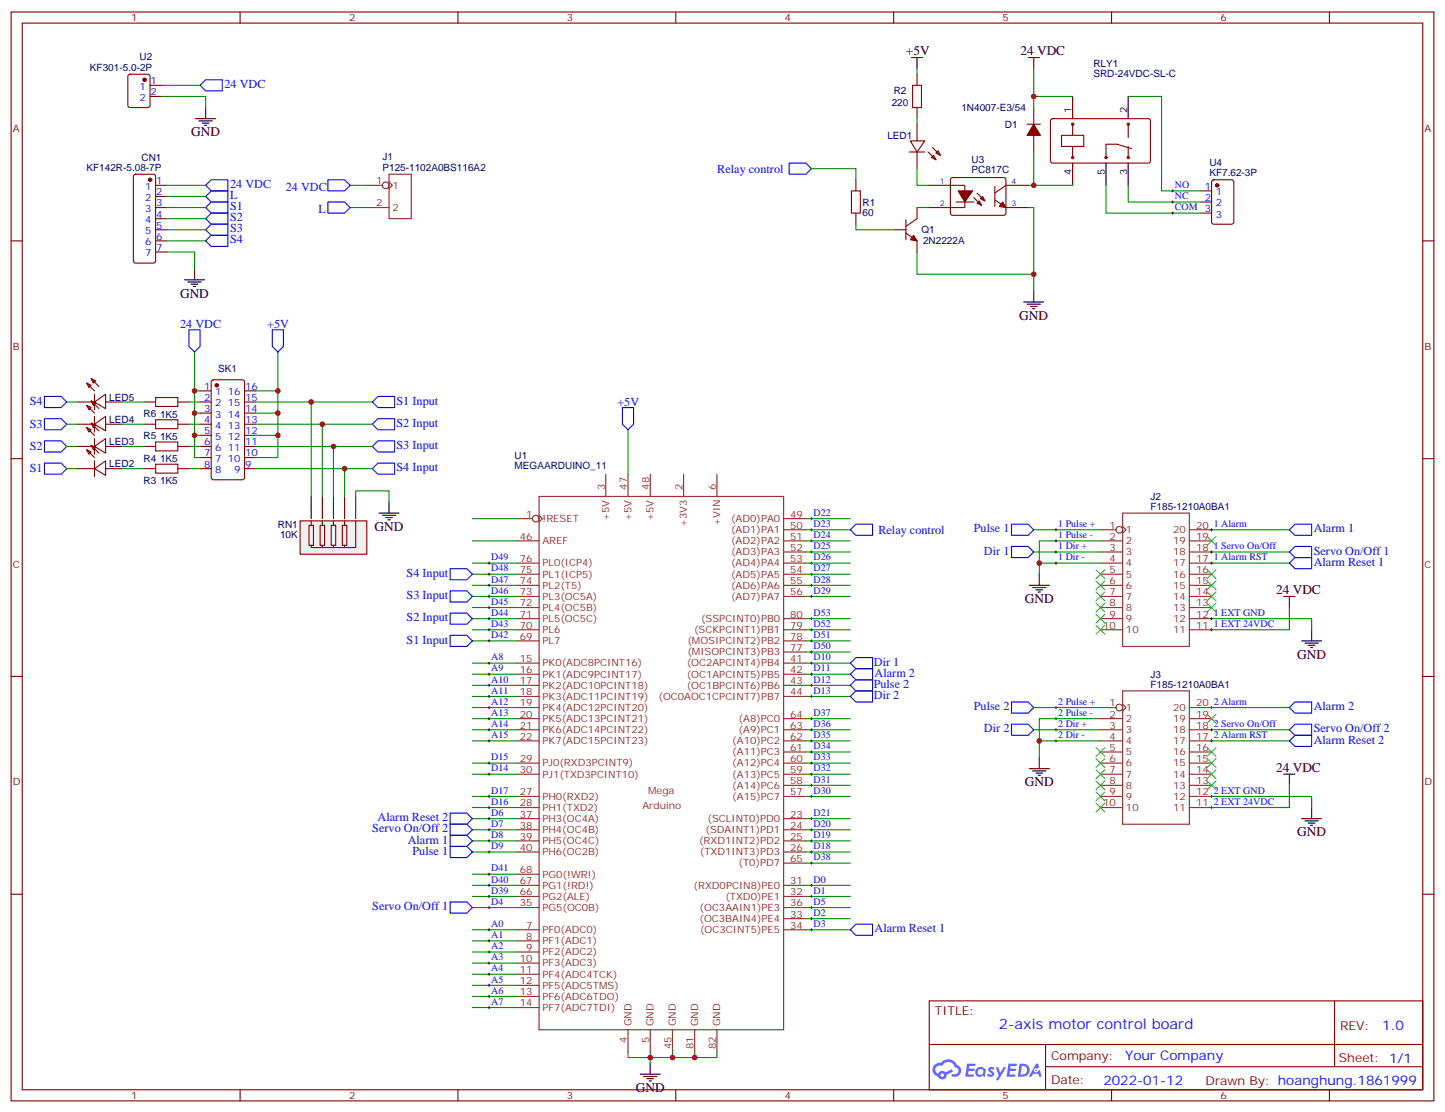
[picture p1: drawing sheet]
<svg xmlns="http://www.w3.org/2000/svg" width="459mm" height="353mm" viewBox="0 0 459 353" stroke-linecap="round" stroke-linejoin="round" font-family="sans-serif">
<g fill="none" stroke="#870000" stroke-width=".35">
<path d="M3.5 3.8h451.6v345.7h-451.6zM7.1 7.3h444.5v338.7h-444.5zM76.2 3.8v3.5M145.3 3.8v3.5M214.5 3.8v3.5M283.6 3.8v3.5M352.8 3.8v3.5M421.9 3.8v3.5M3.5 76.5h3.6M451.6 76.5h3.5M3.5 145.6h3.6M451.6 145.6h3.5"/>
<path d="M3.5 214.8h3.6M451.6 214.8h3.5M3.5 283.9h3.6M451.6 283.9h3.5M294.9 317.8h156.7v28.2h-156.7zM423.5 317.8l.1 20.9M295 331.6h156.4M331.8 338.7h119.6M331.8 331.6v14.1M76.2 346v3.5M145.3 346v3.5M214.5 346v3.5"/>
<path d="M283.6 346v3.5M352.8 346v3.5M421.9 346v3.5"/>
</g>
<g fill="#5487ff">
<path d="M313.9 339a1.22 1.22 0 0 1 1.7 .2l-.4 .6a.47 .47 0 0 0-.3-.4 .47 .47 0 0 0-.5 .2l.2 .2a1.14 1.14 0 0 1 .7 1.8 1.14 1.14 0 0 1-1.9 0l-.2-.2 .5-.6 .7 .4a.29 .29 0 0 0 .4-.2 .29 .29 0 0 0-.3-.3 1.04 1.04 0 0 1-.6-1.7z"/>
<path d="M306.9 337.7h2.4l.3 .2-.1 .5h-1.9l-.1 .9h1.5l.4 .4-.4 .3h-1.6l-.2 1.1 1.8 .1 .1 .3-.1 .3-2.7 .1z"/>
<path d="M320.1 337.7l2.6 .2-.1 .5h-1.8l-.1 .9h1.5l.3 .4-.4 .3h-1.5l-.2 1.1 1.7 .1 .2 .3-.2 .3-2.6 .1z"/>
<path d="M328.8 337.7h.7l.3 1.3-.6 .3a.69 .69 0 0 0-1 .3 .69 .69 0 0 0 .5 .9 .69 .69 0 0 0 .8-.6l.5-.2 .6 2.2h-.8l-.2-.9h-1.7l-.5 .9h-.9z"/>
<path d="M316 338.8h.8l.6 1.8 1.1-1.8h.9l-2.5 4.2h-.9l.9-1.6z"/>
<path d="M323.6 337.7l-.6 4.2h1.4a2.11 2.11 0 0 0 2.4-2.2 2.11 2.11 0 0 0-2.5-2zM324.3 338.4a1.43 1.43 0 0 1 1.7 1.7 1.43 1.43 0 0 1-2.1 1z"/>
<path d="M309.9 339.3a1.54 1.54 0 0 0-.1 2.2 1.54 1.54 0 0 0 2.2 .1l.6 .3 .3-2.3-.6-.3a1.49 1.49 0 0 0-2.4 0zM310.2 340.3a.94 .94 0 0 1 1.8 0 .94 .94 0 0 1-1.8 0z"/>
<path d="M296.6 338.1a2.18 2.18 0 0 0 1.1 3.7 1.44 1.44 0 0 0 1.6 .9 1.44 1.44 0 0 0 1.2-1.5l2-1-.4-.7-2 1a1.47 1.47 0 0 0-2.4 .4 1.39 1.39 0 0 1-.7-1.9 1.39 1.39 0 0 1 2-.5 2.12 2.12 0 0 1 2.2-1.3 2.12 2.12 0 0 1 1.9 1.7 1.14 1.14 0 0 1 1.1 1.4 1.14 1.14 0 0 1-1.7 .7 .43 .43 0 0 0-.5 .4 .43 .43 0 0 0 .4 .5 1.98 1.98 0 0 0 2.5-1.3 1.98 1.98 0 0 0-1.2-2.5 3.1 3.1 0 0 0-5.3-.7l-.8 .1zM298.5 341.4a.55 .55 0 0 1 1.1 0 .55 .55 0 0 1-1.1 0z"/>
<circle cx="328.8" cy="339.8" r=".26"/>
</g>
<g fill="none" stroke="#870000" stroke-width=".35">
<path d="M40.8 23.8l.5-.2h5.6l.7 .4v9.4l-.4 .7h-5.9l-.7-.4v-9.4zM47.6 27.1h3.6M47.6 30.6h3.6M333.6 37.9l.5-.2h30.6l.4 .7v13l-.7 .4-30.6-.1-.4-.6v-12.7zM340.4 39.4v3.6M358.1 39.4v4.3M42.6 55.5l.4-.2h5.7l.6 .4 .1 27.1-.2 .5-.5 .2h-5.7l-.5-.2-.2-.5v-26.8zM49.4 58.8h3.5M336.9 43h7.1v3.5h-7.1zM340.4 46.5v3.5M358.1 46.5v3.5M359.1 47.2l-4.6-1.4h-3.5v4.2"/>
<path d="M384.8 57.3l.4-.2h5.7l.6 .4 .1 13-.5 .6-5.9 .1-.6-.5-.1-12.9zM49.4 62.4h3.5M49.4 65.9h3.5M49.4 69.4h3.5M49.4 73h3.5M49.4 76.5h3.5M381 60.6h3.5M381 64.1h3.5M381 67.7h3.5M49.4 80h3.5M63.5 124.1h3.5M63.5 127.6h3.5"/>
<path d="M63.5 131.2h3.5M63.5 134.7h3.5M63.5 138.2h3.5M67.3 120.8l.4-.2h9.2l.7 .4v30.6l-.5 .7h-9.4l-.6-.4-.1-30.6zM77.6 124.1h3.5M77.6 127.6h3.5M77.6 131.2h3.5M77.6 134.7h3.5M77.6 138.2h3.5M63.5 141.7h3.5M63.5 145.3h3.5M63.5 148.8h3.5"/>
<path d="M77.6 141.7h3.5M77.6 145.3h3.5M77.6 148.8h3.5"/>
<circle cx="340.4" cy="39.4" r=".35"/>
<circle cx="358.1" cy="39.4" r=".35"/>
<circle cx="340.4" cy="50" r=".35"/>
<circle cx="351" cy="50" r=".35"/>
<circle cx="358.1" cy="50" r=".35"/>
</g>
<g fill="#870000" stroke="#870000" stroke-width=".35">
<circle cx="45.9" cy="25.3" r=".53"/>
<circle cx="47.6" cy="57.1" r=".53"/>
<circle cx="68.8" cy="122.3" r=".53"/>
<circle cx="386.3" cy="58.8" r=".53"/>
</g>
<g fill="none" stroke="#000" stroke-width=".35">
<path d="M289.3 18.3h3.5M291 18.3v3.5M326.3 18.3h3.5M328.1 18.3v3.5M340.4 30.6v7.1M358.1 30.6v7.1M340.4 51.8v7M351 51.8v7M358.1 51.8v7M324.9 95.9h6.4M326 96.6h4.2M327 97.3h2.1"/>
<path d="M327.7 98h.7M328.1 92.4v3.5"/>
</g>
<g fill="none" stroke="#008700" stroke-width=".35">
<path d="M51.2 27.1h12.3M328.1 21.8v8.8h12.3M358.1 30.6h10.6v30h12.3M52.9 58.8h12.4M111.1 58.8h5.3M351 58.8v8.9h30M358.1 58.8v5.3h22.9M52.9 62.4h12.4M52.9 65.9h12.4M52.9 69.4h12.4M52.9 73h12.4M52.9 76.5h12.4"/>
<path d="M111.1 65.9h5.3M88.2 111.8v33.5h-7.1"/>
</g>
<path d="M63.5 27.1l1.8-1.8h5.3v3.6h-5.3zM67 57.1h5.3v3.5h-5.3l-1.7-1.8zM104.1 57.1h5.3l1.7 1.7-1.7 1.8h-5.3zM65.3 62.4l1.7-1.8h5.3v3.5h-5.3zM65.3 65.9l1.7-1.8h5.3v3.6h-5.3zM65.3 69.4l1.7-1.7h5.3v3.5h-5.3zM65.3 73l1.7-1.8h5.3v3.5h-5.3zM67 74.7h5.3v3.5h-5.3l-1.7-1.7zM104.1 64.1h5.3l1.7 1.8-1.7 1.8h-5.3zM86.4 104.7h3.6v5.3l-1.8 1.8-1.8-1.8z" fill="none" stroke="#00f" stroke-width=".35"/>
<g fill="none" stroke="#8c2424" stroke-width=".35">
<path d="M116.4 58.8h5M123.5 57.8l1 1-1 1.1M123.5 55.3h7v14.1h-7zM116.4 65.9h7.1"/>
<circle cx="122.4" cy="58.8" r="1.06"/>
</g>
<path d="M371.8 60.6h.7M371.8 64.1h.7M371.8 67.7h.7M372.2 60.3v.7M372.2 63.8v.7M372.2 67.3v.7" fill="none" stroke="#000" stroke-width=".32"/>
<path d="M95.2 165.4h21.2v10.6h-21.2z" fill="#f0f0f0" stroke="#870000" stroke-width=".35"/>
<g fill="none" stroke="#000" stroke-width=".35">
<path d="M62.1 37.7h6.3M63.1 38.4h4.3M64.2 39.1h2.1M64.9 39.8h.7M65.3 34.1v3.6M58.6 88.8h6.3M59.6 89.5h4.3M60.7 90.2h2.1M61.4 90.9h.7M61.7 85.3v3.5M98.8 157.6v7.1M102.3 157.6v7.1"/>
<path d="M105.8 157.6v7.1M109.4 157.6v7.1M112.9 157.6v7.1M123.5 159.4v3.5M120.3 162.9h6.3M121.4 163.6h4.2M122.4 164.3h2.1M123.1 165h.7M326.7 185.8h6.3M327.7 186.5h4.3M328.8 187.3h2.1M329.5 188h.7"/>
<path d="M329.8 182.3v3.5M407.5 189.4h3.5M409.2 189.4v3.5M416.3 200v3.5M413.1 203.5h6.4M414.2 204.2h4.2M415.2 204.9h2.1M415.9 205.6h.7M326.7 244.1h6.3M327.7 244.8h4.3M328.8 245.5h2.1M329.5 246.2h.7"/>
<path d="M329.8 240.5v3.6M407.5 245.8h3.5M409.2 245.8v3.5M413.1 259.9h6.4M416.3 256.4v3.5M414.2 260.6h4.2M415.2 261.3h2.1M415.9 262h.7M206.4 337.5v3.6M203.2 341.1h6.3M204.3 341.8h4.2M205.3 342.5h2.1"/>
<path d="M206 343.2h.7"/>
</g>
<g fill="none" stroke="#870000" stroke-width=".35">
<path d="M291 23.6v3.5M291 34.1v3.6M291 39.4v5.3M326 39.4h4.2M328.1 34.1v5.3M271.6 57.1v3.5M288.6 48.3h4.9M288.9 44.7h4.6l-2.5 3.6zM291 48.3v5.3M294.6 58.8h11.6v7.1h-11.6M294.6 48.3l2.4 2.4M295.6 50l.7-.7 .7 1.4z"/>
<path d="M296 46.8l2.4 2.5M297 48.6l.7-.7 .7 1.4zM301.9 56.6l.4-.2h16.5l.5 .7-.1 10.8-.6 .5-16.5-.1-.5-.6v-10.6zM315.7 59.2v6.3M326.3 58.8h-7l-3.6 2.5M328.1 43v5.3M271.6 67.7v3.5M284 73h3.5M287.5 74l3.5 2.5v3.5M287.5 69.8v6.3M291 65.9v3.5l-3.5 2.5M303.4 64.1h5.6"/>
<path d="M309 62.7l2.5 2.5M310.1 61.3l2.5 2.5M315.7 63.4l3.6 2.5h7M24.7 134.7h5.3M24.7 127.6h5.3M27.5 135.7l1.4 .8-.7 .7zM27.5 128.7l1.4 .7-.7 .7zM27.5 121.6l1.4 .7-.7 .7zM27.5 135.7l2.5 2.5M27.5 128.7l2.5 2.5M27.5 121.6l2.5 2.5M28.9 134.3l1.4 .7-.7 .7z"/>
<path d="M28.9 127.3l1.4 .7-.7 .7zM28.9 120.2l1.4 .7-.7 .7zM28.9 134.3l2.5 2.5M28.9 127.3l2.5 2.5M28.9 120.2l2.5 2.5M30 134.7l3.5-2.5v4.6zM30 127.6l3.5-2.4v4.6zM30 125.2v4.9M30 132.2v5M30 139.3v4.9M33.5 134.7h5.3M33.5 127.6h5.3"/>
<path d="M45.9 134.7h3.5M45.9 127.6h3.5M56.4 134.7h3.6M56.4 127.6h3.6M24.7 148.8h5.3M24.7 141.7h5.3M27.5 142.8l1.4 .7-.7 .7zM27.5 142.8l2.5 2.5M28.9 141.4l1.4 .7-.7 .7zM28.9 141.4l2.5 2.5M30 148.8l3.5-2.5v4.6zM30 141.7l3.5-2.4v4.6z"/>
<path d="M30 146.3v5M33.5 148.8h5.3M33.5 141.7h5.3M45.9 148.8h3.5M45.9 141.7h3.5M56.4 148.8h3.6M56.4 141.7h3.6M98.1 166.8h1.4v6.3h-1.4zM98.8 165.4v1.4M101.6 166.8h1.4v6.3h-1.4zM102.3 165.4v1.4M102.3 173.1v.7"/>
<path d="M105.1 166.8h1.4v6.3h-1.4zM105.8 165.4v1.4M105.8 173.1v.7M108.7 166.8h1.4v6.3h-1.4zM109.4 165.4v1.4M109.4 173.1v.7M112.9 165.4v8.4h-14.1v-.7"/>
</g>
<g fill="none" stroke="#00f" stroke-width=".35">
<path d="M250.5 51.8h5.3l1.7 1.8-1.7 1.7h-5.3zM60 104.7h3.5v5.3l-1.8 1.8-1.7-1.8zM14.1 140h5.3l1.8 1.7-1.8 1.8h-5.3zM14.1 132.9h5.3l1.8 1.8-1.8 1.8h-5.3zM14.1 125.9h5.3l1.8 1.7-1.8 1.8h-5.3zM118.2 127.6l1.7-1.7h5.3v3.5h-5.3zM119.9 132.9h5.3v3.6h-5.3l-1.7-1.8zM197.6 129.4h3.5v5.3l-1.8 1.8-1.7-1.8zM14.1 147h5.3l1.8 1.8-1.8 1.8h-5.3zM118.2 141.7l1.7-1.7h5.3v3.5h-5.3zM118.2 148.8l1.7-1.8h5.3v3.6h-5.3zM271.6 166.4h5.3v3.6h-5.3l-1.7-1.8z"/>
<path d="M321 166.4h5.3l1.8 1.8-1.8 1.8h-5.3zM321 173.5h5.3l1.8 1.8-1.8 1.7h-5.3zM409.2 168.2l1.8-1.8h5.3v3.6h-5.3zM409.2 175.3l1.8-1.8h5.3v3.5h-5.3zM409.2 178.8l1.8-1.8h5.3v3.6h-5.3zM142.9 194.7h5.3l1.7 1.7-1.7 1.8h-5.3zM142.9 187.6h5.3l1.7 1.8-1.7 1.7h-5.3zM142.9 180.6h5.3l1.7 1.7-1.7 1.8h-5.3zM142.9 201.7h5.3l1.7 1.8-1.7 1.7h-5.3zM269.9 214.1l1.7-1.8h5.3v3.5h-5.3zM271.6 219.4h5.3v3.5h-5.3l-1.7-1.8zM271.6 215.8h5.3v3.6h-5.3l-1.7-1.8z"/>
<path d="M271.6 208.8h5.3v3.5h-5.3l-1.7-1.8zM321 222.9h5.3l1.8 1.7-1.8 1.8h-5.3zM321 229.9h5.3l1.8 1.8-1.8 1.8h-5.3zM409.2 224.6l1.8-1.7h5.3v3.5h-5.3zM409.2 235.2l1.8-1.7h5.3v3.5h-5.3zM409.2 231.7l1.8-1.8h5.3v3.6h-5.3zM142.9 258.2h5.3l1.7 1.7-1.7 1.8h-5.3zM142.9 268.7h5.3l1.7 1.8-1.7 1.8h-5.3zM142.9 265.2h5.3l1.7 1.8-1.7 1.7h-5.3zM142.9 261.7h5.3l1.7 1.8-1.7 1.7h-5.3zM142.9 286.4h5.3l1.7 1.7-1.7 1.8h-5.3zM271.6 293.4h5.3v3.6h-5.3l-1.7-1.8z"/>
</g>
<g fill="none" stroke="#008700" stroke-width=".35">
<path d="M51.2 30.6h14.1v3.5M291 21.8v1.8M291 37.7v1.7M328.1 30.6v3.5M257.5 53.6h14.1v3.5M291 53.6v5.2h3.6M328.1 48.3v10.5h-1.8M328.1 58.8h12.3M271.6 71.2v1.8h12.4M291 65.9h3.6M326.3 65.9h1.8v26.5M52.9 80h8.8v5.3"/>
<path d="M291 80v7.1h37.1M61.7 111.8v33.5h1.8M21.2 134.7h3.5M21.2 127.6h3.5M38.8 134.7h7.1M38.8 127.6h7.1M60 134.7h3.5M60 127.6h3.5M61.7 138.2h1.8M61.7 131.2h1.8M61.7 124.1h1.8M81.1 134.7h37.1"/>
<path d="M81.1 127.6h37.1M81.1 138.2h7.1M81.1 131.2h7.1M81.1 124.1h7.1M98.8 127.6v30M102.3 134.7v22.9M199.3 136.5v14.1M21.2 148.8h3.5M21.2 141.7h3.5M38.8 148.8h7.1M38.8 141.7h7.1M60 148.8h3.5"/>
<path d="M60 141.7h3.5M81.1 148.8h37.1M81.1 141.7h37.1M105.8 141.7v15.9M109.4 148.8v8.8M112.9 157.6v-1.7h10.6v3.5M149.9 178.8h14.1M149.9 164.7h14.1M149.9 171.7h14.1M255.8 168.2h14.1M255.8 175.3h14.1M255.8 178.8h14.1"/>
<path d="M255.8 164.7h14.1M255.8 171.7h14.1M328.1 168.2h21.1M328.1 175.3h21.1M329.8 178.8h19.4M349.2 171.7h-19.4v10.6M384.5 168.2h24.7M384.5 175.3h24.7M384.5 178.8h24.7M149.9 182.3h14.1M149.9 185.8h14.1M149.9 189.4h14.1"/>
<path d="M149.9 196.4h14.1M149.9 200h14.1M149.9 192.9h14.1M255.8 182.3h14.1M255.8 185.8h14.1M255.8 189.4h14.1M255.8 196.4h14.1M255.8 200h14.1M384.5 196.4h31.8v3.6M409.2 192.9v7.1h-24.7M149.9 203.5h14.1M149.9 210.5h14.1"/>
<path d="M149.9 214.1h14.1M149.9 217.6h14.1M255.8 203.5h14.1M255.8 207h14.1M255.8 210.5h14.1M255.8 214.1h14.1M255.8 217.6h14.1M149.9 231.7h14.1M149.9 224.6h14.1M149.9 221.1h14.1M149.9 228.2h14.1M149.9 235.2h14.1"/>
<path d="M255.8 231.7h14.1M255.8 221.1h14.1M255.8 228.2h14.1M255.8 235.2h14.1M255.8 238.8h14.1M328.1 231.7h21.1M328.1 224.6h21.1M329.8 235.2h19.4M349.2 228.2h-19.4v12.3M384.5 235.2h24.7M384.5 231.7h24.7M384.5 224.6h24.7"/>
<path d="M149.9 259.9h14.1M149.9 242.3h14.1M149.9 245.8h14.1M149.9 252.9h14.1M149.9 256.4h14.1M255.8 259.9h14.1M255.8 242.3h14.1M255.8 245.8h14.1M255.8 249.3h14.1M255.8 252.9h14.1M384.5 252.9h31.8v3.5M409.2 249.3v7.1h-24.7"/>
<path d="M149.9 263.5h14.1M149.9 267h14.1M149.9 270.5h14.1M149.9 277.6h14.1M255.8 263.5h14.1M255.8 267h14.1M255.8 270.5h14.1M255.8 274h14.1M149.9 281.1h14.1M149.9 284.6h14.1M149.9 288.1h14.1M149.9 295.2h14.1"/>
<path d="M149.9 298.7h14.1M255.8 281.1h14.1M255.8 284.6h14.1M255.8 288.1h14.1M255.8 291.7h14.1M255.8 295.2h14.1M149.9 309.3h14.1M149.9 305.8h14.1M149.9 302.3h14.1M149.9 319.9h14.1M149.9 316.4h14.1M149.9 312.8h14.1"/>
<path d="M199.3 334v1.8h28.2v-1.8M206.4 334v3.5M213.4 334v1.8M220.5 334v1.8"/>
</g>
<path d="M289.6 27.1h2.9v7h-2.9zM270.2 60.6h2.8v7.1h-2.8zM49.4 133.3h7v2.8h-7zM49.4 126.2h7v2.8h-7zM49.4 147.4h7v2.8h-7zM49.4 140.3h7v2.9h-7z" fill="none" stroke="#a10000" stroke-width=".35"/>
<g fill="none" stroke="#8c2424" stroke-width=".35">
<path d="M171.1 157.6h77.6v169.4h-77.6zM192.3 150.6v7M199.3 150.6v7M206.4 150.6v7M217 150.6v7M227.5 150.6v7M164 178.8h7.1M164 171.7h7.1M164 164.7h5M171.1 163.6l1.1 1.1-1.1 1M248.7 178.8h7.1M248.7 175.3h7.1"/>
<path d="M248.7 171.7h7.1M248.7 168.2h7.1M248.7 164.7h7.1M349.2 178.8h7.1M349.2 175.3h7.1M349.2 171.7h7.1M349.2 168.2h5M356.3 167.1l1.1 1.1-1.1 1.1M356.3 162.9h21.2v42.3h-21.2zM377.5 178.8h7M377.5 175.3h7M377.5 171.7h7"/>
<path d="M377.5 168.2h7M164 189.4h7.1M164 185.8h7.1M164 182.3h7.1M164 200h7.1M164 196.4h7.1M164 192.9h7.1M248.7 189.4h7.1M248.7 185.8h7.1M248.7 182.3h7.1M248.7 200h7.1M248.7 196.4h7.1"/>
<path d="M349.2 189.4h7.1M349.2 185.8h7.1M349.2 182.3h7.1M349.2 200h7.1M349.2 196.4h7.1M349.2 192.9h7.1M377.5 189.4h7M377.5 185.8h7M377.5 182.3h7M377.5 200h7M377.5 196.4h7M377.5 192.9h7"/>
<path d="M164 210.5h7.1M164 214.1h7.1M164 217.6h7.1M164 203.5h7.1M248.7 207h7.1M248.7 210.5h7.1M248.7 214.1h7.1M248.7 217.6h7.1M248.7 203.5h7.1M356.3 219.4h21.2v42.3h-21.2zM164 221.1h7.1M164 224.6h7.1"/>
<path d="M164 228.2h7.1M164 231.7h7.1M164 235.2h7.1M248.7 221.1h7.1M248.7 228.2h7.1M248.7 231.7h7.1M248.7 235.2h7.1M248.7 238.8h7.1M349.2 224.6h5M349.2 228.2h7.1M349.2 231.7h7.1M349.2 235.2h7.1"/>
<path d="M349.2 238.8h7.1M356.3 223.6l1.1 1-1.1 1.1M377.5 224.6h7M377.5 228.2h7M377.5 231.7h7M377.5 235.2h7M377.5 238.8h7M164 252.9h7.1M164 256.4h7.1M164 242.3h7.1M164 245.8h7.1M164 259.9h7.1"/>
<path d="M248.7 252.9h7.1M248.7 242.3h7.1M248.7 245.8h7.1M248.7 249.3h7.1M248.7 259.9h7.1M349.2 252.9h7.1M349.2 256.4h7.1M349.2 242.3h7.1M349.2 245.8h7.1M349.2 249.3h7.1M377.5 252.9h7M377.5 256.4h7"/>
<path d="M377.5 242.3h7M377.5 245.8h7M377.5 249.3h7M164 263.5h7.1M164 267h7.1M164 270.5h7.1M164 277.6h7.1M248.7 263.5h7.1M248.7 267h7.1M248.7 270.5h7.1M248.7 274h7.1M164 295.2h7.1"/>
<path d="M164 298.7h7.1M164 281.1h7.1M164 284.6h7.1M164 288.1h7.1M248.7 295.2h7.1M248.7 281.1h7.1M248.7 284.6h7.1M248.7 288.1h7.1M248.7 291.7h7.1M164 309.3h7.1M164 305.8h7.1M164 302.3h7.1"/>
<path d="M164 312.8h7.1M164 316.4h7.1M164 319.9h7.1M199.3 327v7M206.4 327v7M213.4 327v7M220.5 327v7M227.5 327v7"/>
<circle cx="170" cy="164.7" r="1.06"/>
<circle cx="355.2" cy="168.2" r="1.06"/>
<circle cx="355.2" cy="224.6" r="1.06"/>
</g>
<g fill="none" stroke="#000" stroke-width=".32">
<path d="M154.9 178.8h.7M155.2 178.4v.7M257.2 168.2h.7M257.2 171.7h.7M257.2 175.3h.7M257.2 178.8h.7M257.2 164.7h.7M257.5 164.3v.7M257.5 167.9v.7M257.5 171.4v.7M257.5 174.9v.7M257.5 178.4v.7"/>
<path d="M334.8 168.2h.7M334.8 171.7h.7M334.8 175.3h.7M334.8 178.8h.7M335.1 167.9v.7M335.1 171.4v.7M335.1 174.9v.7M335.1 178.4v.7M384.2 168.2h.7M384.2 175.3h.7M384.2 178.8h.7M384.5 167.9v.7"/>
<path d="M384.5 174.9v.7M384.5 178.4v.7M154.9 196.4h.7M154.9 200h.7M154.9 182.3h.7M154.9 189.4h.7M154.9 185.8h.7M154.9 192.9h.7M155.2 182v.7M155.2 185.5v.7M155.2 189v.7M155.2 192.5v.8"/>
<path d="M155.2 196.1v.7M155.2 199.6v.7M257.2 196.4h.7M257.2 200h.7M257.2 182.3h.7M257.2 189.4h.7M257.2 185.8h.7M257.5 182v.7M257.5 185.5v.7M257.5 189v.7M257.5 196.1v.7M257.5 199.6v.7"/>
<path d="M384.2 196.4h.7M384.2 200h.7M384.5 196.1v.7M384.5 199.6v.7M154.9 203.5h.7M154.9 210.5h.7M154.9 214.1h.7M154.9 217.6h.7M155.2 203.1v.7M155.2 210.2v.7M155.2 213.7v.7M155.2 217.2v.7"/>
<path d="M257.2 203.5h.7M257.2 207h.7M257.2 210.5h.7M257.2 214.1h.7M257.2 217.6h.7M257.5 203.1v.7M257.5 206.7v.7M257.5 210.2v.7M257.5 213.7v.7M257.5 217.2v.7M154.9 235.2h.7M154.9 231.7h.7"/>
<path d="M154.9 224.6h.7M154.9 228.2h.7M154.9 221.1h.7M155.2 220.8v.7M155.2 224.3v.7M155.2 227.8v.7M155.2 231.4v.7M155.2 234.9v.7M257.2 235.2h.7M257.2 231.7h.7M257.2 228.2h.7M257.2 238.8h.7"/>
<path d="M257.2 221.1h.7M257.5 220.8v.7M257.5 227.8v.7M257.5 231.4v.7M257.5 234.9v.7M257.5 238.4v.7M334.8 235.2h.7M334.8 231.7h.7M334.8 224.6h.7M334.8 228.2h.7M335.1 224.3v.7M335.1 227.8v.7"/>
<path d="M335.1 231.4v.7M335.1 234.9v.7M384.2 235.2h.7M384.2 231.7h.7M384.2 224.6h.7M384.5 224.3v.7M384.5 231.4v.7M384.5 234.9v.7M154.9 256.4h.7M154.9 252.9h.7M154.9 259.9h.7M154.9 245.8h.7"/>
<path d="M154.9 242.3h.7M155.2 241.9v.7M155.2 245.5v.7M155.2 252.5v.7M155.2 256v.8M155.2 259.6v.7M257.2 252.9h.7M257.2 259.9h.7M257.2 249.3h.7M257.2 245.8h.7M257.2 242.3h.7M257.5 241.9v.7"/>
<path d="M257.5 245.5v.7M257.5 249v.7M257.5 252.5v.7M257.5 259.6v.7M384.2 256.4h.7M384.2 252.9h.7M384.5 252.5v.7M384.5 256v.8M154.9 263.5h.7M154.9 267h.7M154.9 270.5h.7M154.9 277.6h.7"/>
<path d="M155.2 263.1v.7M155.2 266.6v.7M155.2 270.2v.7M155.2 277.2v.7M257.2 263.5h.7M257.2 267h.7M257.2 270.5h.7M257.2 274h.7M257.5 263.1v.7M257.5 266.6v.7M257.5 270.2v.7M257.5 273.7v.7"/>
<path d="M154.9 284.6h.7M154.9 281.1h.7M154.9 295.2h.7M154.9 288.1h.7M154.9 298.7h.7M155.2 280.7v.7M155.2 284.3v.7M155.2 287.8v.7M155.2 294.9v.7M155.2 298.4v.7M257.2 284.6h.7M257.2 281.1h.7"/>
<path d="M257.2 291.7h.7M257.2 295.2h.7M257.2 288.1h.7M257.5 280.7v.7M257.5 284.3v.7M257.5 287.8v.7M257.5 291.3v.7M257.5 294.9v.7M154.9 302.3h.7M154.9 305.8h.7M154.9 309.3h.7M154.9 312.8h.7"/>
<path d="M154.9 316.4h.7M154.9 319.9h.7M155.2 301.9v.7M155.2 305.4v.7M155.2 309v.7M155.2 312.5v.7M155.2 316v.7M155.2 319.5v.8"/>
</g>
<g fill="#870000" stroke="#870000" stroke-width=".35">
<path d="M290 74.7l1 1.8-2.1-.4z"/>
<path d="M318.2 64.1l1.1 1.8-2.2-.4z"/>
<path d="M310.1 64.5l.7-.7 .7 1.4z"/>
<path d="M311.1 63.1l.8-.7 .7 1.4z"/>
<path d="M304.1 60.6h4.6l-2.5 3.5z"/>
<path d="M328.1 39.4l2.1 3.6h-4.2z"/>
</g>
<g fill="none" stroke="#3c3" stroke-width=".35">
<path d="M383.1 170.3l2.8 2.8M385.9 170.3l-2.8 2.8M347.8 180.9l2.9 2.8M347.8 184.4l2.9 2.9M347.8 188l2.9 2.8M347.8 191.5l2.9 2.8M347.8 195l2.9 2.8M347.8 198.5l2.9 2.9M350.7 180.9l-2.9 2.8M350.7 184.4l-2.9 2.9M350.7 188l-2.9 2.8M350.7 191.5l-2.9 2.8"/>
<path d="M350.7 195l-2.9 2.8M350.7 198.5l-2.9 2.9M383.1 180.9l2.8 2.8M383.1 184.4l2.8 2.9M383.1 188l2.8 2.8M383.1 191.5l2.8 2.8M385.9 180.9l-2.8 2.8M385.9 184.4l-2.8 2.9M385.9 188l-2.8 2.8M385.9 191.5l-2.8 2.8M347.8 237.3l2.9 2.9M350.7 237.3l-2.9 2.9"/>
<path d="M383.1 237.3l2.8 2.9M383.1 226.8l2.8 2.8M385.9 237.3l-2.8 2.9M385.9 226.8l-2.8 2.8M347.8 240.9l2.9 2.8M347.8 244.4l2.9 2.8M347.8 247.9l2.9 2.9M347.8 251.5l2.9 2.8M347.8 255l2.9 2.8M350.7 240.9l-2.9 2.8M350.7 244.4l-2.9 2.8M350.7 247.9l-2.9 2.9"/>
<path d="M350.7 251.5l-2.9 2.8M350.7 255l-2.9 2.8M383.1 240.9l2.8 2.8M383.1 244.4l2.8 2.8M383.1 247.9l2.8 2.9M385.9 240.9l-2.8 2.8M385.9 244.4l-2.8 2.8M385.9 247.9l-2.8 2.9"/>
</g>
<g fill="#c00">
<circle cx="98.8" cy="127.6" r=".88"/>
<circle cx="102.3" cy="134.7" r=".88"/>
<circle cx="105.8" cy="141.7" r=".88"/>
<circle cx="109.4" cy="148.8" r=".88"/>
<circle cx="328.1" cy="30.6" r=".88"/>
<circle cx="328.1" cy="58.8" r=".88"/>
<circle cx="61.7" cy="138.2" r=".88"/>
<circle cx="61.7" cy="131.2" r=".88"/>
<circle cx="61.7" cy="124.1" r=".88"/>
<circle cx="88.2" cy="124.1" r=".88"/>
<circle cx="88.2" cy="131.2" r=".88"/>
<circle cx="88.2" cy="138.2" r=".88"/>
<circle cx="329.8" cy="178.8" r=".88"/>
<circle cx="329.8" cy="235.2" r=".88"/>
<circle cx="220.5" cy="335.8" r=".88"/>
<circle cx="213.4" cy="335.8" r=".88"/>
<circle cx="206.4" cy="335.8" r=".88"/>
<circle cx="328.1" cy="87.1" r=".88"/>
</g>
<text font-size="4.6" fill="#00f" x="317" y="326.8">2-axis motor control board</text>
<g font-size="4.2">
<text x="287.5" y="17.6">+5V</text>
<text x="323.8" y="17.6">24 VDC</text>
<text x="60.7" y="43.3">GND</text>
<text x="57.1" y="94.5">GND</text>
<text x="323.5" y="101.5">GND</text>
<text x="118.9" y="168.6">GND</text>
<text x="325.3" y="191.5">GND</text>
<text x="405" y="188.7">24 VDC</text>
<text x="411.7" y="209.1">GND</text>
<text x="405" y="245.1">24 VDC</text>
<text x="325.3" y="249.7">GND</text>
<text x="411.7" y="265.6">GND</text>
<text x="201.8" y="346.7">GND</text>
</g>
<g font-size="4.2" fill="#00f">
<text x="438.7" y="327">1.0</text>
<text x="357.1" y="336.6">Your Company</text>
<text x="350.2" y="344.4">2022-01-12</text>
</g>
<g font-size="3.9" fill="#00f">
<text x="71.3" y="27.8">24 VDC</text>
<text x="73" y="59.5">24 VDC</text>
<text x="227.7" y="54.8">Relay control</text>
<text x="73" y="63.1">L</text>
<text x="90.7" y="60.6">24 VDC</text>
<text x="73" y="66.6">S1</text>
<text x="73" y="70.1">S2</text>
<text x="101.1" y="67.7">L</text>
<text x="73" y="73.7">S3</text>
<text x="73" y="77.2">S4</text>
<text x="57.2" y="104.2">24 VDC</text>
<text x="84.8" y="104.2">+5V</text>
<text x="9.4" y="128.7">S4</text>
<text x="125.8" y="128.5">S1 Input</text>
<text x="195.9" y="128.9">+5V</text>
<text x="9.4" y="135.7">S3</text>
<text x="125.8" y="135.5">S2 Input</text>
<text x="9.4" y="142.8">S2</text>
<text x="125.8" y="142.6">S3 Input</text>
<text x="9.4" y="149.9">S1</text>
<text x="125.8" y="149.6">S4 Input</text>
<text x="278.8" y="169.4">Relay control</text>
<text x="309.1" y="169.1">Pulse 1</text>
<text x="416.9" y="169.1">Alarm 1</text>
<text x="312.3" y="176.1">Dir 1</text>
<text x="416.9" y="176.1">Servo On/Off 1</text>
<text x="416.9" y="179.6">Alarm Reset 1</text>
<text x="129" y="183.2">S4 Input</text>
<text x="129" y="190.2">S3 Input</text>
<text x="129" y="197.3">S2 Input</text>
<text x="129" y="204.3">S1 Input</text>
<text x="277.4" y="211.4">Dir 1</text>
<text x="277.6" y="214.9">Alarm 2</text>
<text x="277.3" y="218.4">Pulse 2</text>
<text x="277.4" y="222">Dir 2</text>
<text x="309.1" y="225.5">Pulse 2</text>
<text x="416.9" y="225.5">Alarm 2</text>
<text x="312.3" y="232.6">Dir 2</text>
<text x="416.9" y="232.6">Servo On/Off 2</text>
<text x="416.9" y="236.1">Alarm Reset 2</text>
<text x="119.9" y="260.8">Alarm Reset 2</text>
<text x="118.2" y="264.3">Servo On/Off 2</text>
<text x="129.4" y="267.8">Alarm 1</text>
<text x="130.9" y="271.4">Pulse 1</text>
<text x="118.2" y="289">Servo On/Off 1</text>
<text x="277.6" y="296.1">Alarm Reset 1</text>
</g>
<g font-size="3.9" fill="#800">
<text x="296.7" y="322.4">TITLE:</text>
<text x="425.3" y="327">REV:</text>
<text x="333.6" y="336.6">Company:</text>
<text x="425" y="337.2">Sheet: 1/1</text>
<text x="333.6" y="344.2">Date:</text>
<text x="382.6" y="344.3">Drawn By: hoanghung.1861999</text>
</g>
<g font-size="3.2" fill="#800">
<text x="41.6" y="6.8">1</text>
<text x="110.8" y="6.8">2</text>
<text x="179.9" y="6.8">3</text>
<text x="249.1" y="6.8">4</text>
<text x="318.2" y="6.8">5</text>
<text x="387.3" y="6.8">6</text>
<text x="4.1" y="41.9">A</text>
<text x="452.1" y="41.9">A</text>
<text x="4.1" y="111.1">B</text>
<text x="452.1" y="111.1">B</text>
<text x="4.1" y="180.2">C</text>
<text x="452.1" y="180.2">C</text>
<text x="4.1" y="249.3">D</text>
<text x="452.1" y="249.3">D</text>
<text x="41.6" y="349">1</text>
<text x="110.8" y="349">2</text>
<text x="179.9" y="349">3</text>
<text x="249.1" y="349">4</text>
<text x="318.2" y="349">5</text>
<text x="387.3" y="349">6</text>
</g>
<g font-size="3.2" fill="#000080">
<text x="28.6" y="22.4">KF301-5.0-2P</text>
<text x="44.3" y="19.2">U2</text>
<text x="347" y="21.2">RLY1</text>
<text x="347" y="24.4">SRD-24VDC-SL-C</text>
<text x="283" y="33.5">220</text>
<text x="283.7" y="30">R2</text>
<text x="305.1" y="35.3">1N4007-E3/54</text>
<text x="318.9" y="40.6">D1</text>
<text x="281.6" y="44.1">LED1</text>
<text x="44.9" y="51.1">CN1</text>
<text x="121.4" y="50.9">J1</text>
<text x="308.3" y="51.7">U3</text>
<text x="383.8" y="52.7">U4</text>
<text x="27.4" y="54.3">KF142R-5.08-7P</text>
<text x="121.4" y="54.2">P125-1102A0BS116A2</text>
<text x="308.3" y="54.9">PC817C</text>
<text x="383.8" y="55.8">KF7.62-3P</text>
<text x="273.8" y="65.3">R1</text>
<text x="273.8" y="68.5">60</text>
<text x="292.5" y="74.1">Q1</text>
<text x="293" y="77.6">2N2222A</text>
<text x="69.2" y="118.2">SK1</text>
<text x="34.7" y="127.2">LED5</text>
<text x="34.7" y="134.3">LED4</text>
<text x="45.5" y="132.5">R6</text>
<text x="50.8" y="132.6">1K5</text>
<text x="34.7" y="141.3">LED3</text>
<text x="45.5" y="139.5">R5</text>
<text x="50.8" y="139.6">1K5</text>
<text x="34.7" y="148.4">LED2</text>
<text x="45.5" y="146.6">R4</text>
<text x="50.8" y="146.7">1K5</text>
<text x="163.3" y="148.8">MEGAARDUINO_11</text>
<text x="163.3" y="145.6">U1</text>
<text x="45.5" y="153.6">R3</text>
<text x="50.8" y="153.7">1K5</text>
<text x="365.2" y="161.9">F185-1210A0BA1</text>
<text x="365.2" y="158.7">J2</text>
<text x="88.2" y="167.7">RN1</text>
<text x="88.9" y="170.8">10K</text>
<text x="365.2" y="215.2">J3</text>
<text x="365.2" y="218.3">F185-1210A0BA1</text>
</g>
<g font-size="3.2" fill="#00f">
<text x="44.3" y="28.5">1</text>
<text x="47.8" y="26.7">1</text>
<text x="44.3" y="32">2</text>
<text x="47.8" y="30.3">2</text>
<text x="49.6" y="58.5">1</text>
<text x="372.9" y="59.7">NO</text>
<text x="46.1" y="60.3">1</text>
<text x="46.1" y="63.8">2</text>
<text x="49.6" y="62">2</text>
<text x="49.6" y="65.5">3</text>
<text x="372.9" y="63.3">NC</text>
<text x="382.3" y="60.3">1</text>
<text x="382.3" y="63.8">2</text>
<text x="385.8" y="62">1</text>
<text x="385.8" y="65.5">2</text>
<text x="46.1" y="67.3">3</text>
<text x="46.1" y="70.8">4</text>
<text x="49.6" y="69.1">4</text>
<text x="372.9" y="66.8">COM 3</text>
<text x="385.8" y="69.1">3</text>
<text x="46.1" y="74.4">5</text>
<text x="46.1" y="77.9">6</text>
<text x="49.6" y="72.6">5</text>
<text x="49.6" y="76.1">6</text>
<text x="46.1" y="81.4">7</text>
<text x="49.6" y="79.7">7</text>
<text x="64.8" y="123.8">1</text>
<text x="68.3" y="125.5">1</text>
<text x="72.3" y="125.5">16</text>
<text x="77.8" y="123.8">16</text>
<text x="64.8" y="127.3">2</text>
<text x="64.8" y="130.8">3</text>
<text x="68.3" y="129">2</text>
<text x="72.3" y="129">15</text>
<text x="77.8" y="130.8">14</text>
<text x="77.8" y="127.3">15</text>
<text x="64.8" y="134.3">4</text>
<text x="64.8" y="137.9">5</text>
<text x="68.3" y="132.6">3</text>
<text x="68.3" y="136.1">4</text>
<text x="72.3" y="136.1">13</text>
<text x="72.3" y="132.6">14</text>
<text x="77.8" y="137.9">12</text>
<text x="77.8" y="134.3">13</text>
<text x="64.8" y="141.4">6</text>
<text x="68.3" y="139.6">5</text>
<text x="68.3" y="143.2">6</text>
<text x="72.3" y="143.2">11</text>
<text x="72.3" y="139.6">12</text>
<text x="77.8" y="141.4">11</text>
<text x="64.8" y="144.9">7</text>
<text x="64.8" y="148.4">8</text>
<text x="68.3" y="146.7">7</text>
<text x="72.3" y="146.7">10</text>
<text x="77.8" y="148.4">9</text>
<text x="77.8" y="144.9">10</text>
<text x="68.3" y="150.2">8</text>
<text x="74.3" y="150.2">9</text>
<text x="258.2" y="163.8">D22</text>
<text x="258.2" y="167.3">D23</text>
<text x="335.8" y="167.3">1 Pulse +</text>
<text x="385.2" y="167.3">1 Alarm</text>
<text x="258.2" y="170.9">D24</text>
<text x="335.8" y="170.9">1 Pulse -</text>
<text x="155.9" y="177.9">D49</text>
<text x="258.2" y="174.4">D25</text>
<text x="258.2" y="177.9">D26</text>
<text x="335.8" y="174.4">1 Dir +</text>
<text x="335.8" y="177.9">1 Dir -</text>
<text x="385.2" y="174.4">1 Servo On/Off</text>
<text x="385.2" y="177.9">1 Alarm RST</text>
<text x="155.9" y="185">D47</text>
<text x="155.9" y="181.4">D48</text>
<text x="258.2" y="181.4">D27</text>
<text x="258.2" y="185">D28</text>
<text x="155.9" y="188.5">D46</text>
<text x="258.2" y="188.5">D29</text>
<text x="155.9" y="195.5">D44</text>
<text x="155.9" y="192">D45</text>
<text x="258.2" y="195.5">D53</text>
<text x="385.2" y="195.5">1 EXT GND</text>
<text x="155.9" y="202.6">D42</text>
<text x="155.9" y="199.1">D43</text>
<text x="258.2" y="202.6">D51</text>
<text x="258.2" y="199.1">D52</text>
<text x="385.2" y="199.1">1 EXT 24VDC</text>
<text x="155.9" y="209.7">A8</text>
<text x="258.2" y="206.1">D50</text>
<text x="258.2" y="209.7">D10</text>
<text x="155.9" y="213.2">A9</text>
<text x="258.2" y="213.2">D11</text>
<text x="155.9" y="216.7">A10</text>
<text x="155.9" y="220.2">A11</text>
<text x="258.2" y="216.7">D12</text>
<text x="258.2" y="220.2">D13</text>
<text x="155.9" y="223.8">A12</text>
<text x="155.9" y="227.3">A13</text>
<text x="258.2" y="227.3">D37</text>
<text x="335.8" y="227.3">2 Pulse -</text>
<text x="335.8" y="223.8">2 Pulse +</text>
<text x="385.2" y="223.8">2 Alarm</text>
<text x="155.9" y="230.8">A14</text>
<text x="258.2" y="230.8">D36</text>
<text x="335.8" y="230.8">2 Dir +</text>
<text x="385.2" y="230.8">2 Servo On/Off</text>
<text x="155.9" y="234.4">A15</text>
<text x="258.2" y="237.9">D34</text>
<text x="258.2" y="234.4">D35</text>
<text x="335.8" y="234.4">2 Dir -</text>
<text x="385.2" y="234.4">2 Alarm RST</text>
<text x="155.9" y="244.9">D14</text>
<text x="155.9" y="241.4">D15</text>
<text x="258.2" y="244.9">D32</text>
<text x="258.2" y="241.4">D33</text>
<text x="155.9" y="252">D17</text>
<text x="258.2" y="252">D30</text>
<text x="258.2" y="248.5">D31</text>
<text x="385.2" y="252">2 EXT GND</text>
<text x="155.9" y="255.5">D16</text>
<text x="385.2" y="255.5">2 EXT 24VDC</text>
<text x="155.9" y="259">D6</text>
<text x="155.9" y="262.6">D7</text>
<text x="258.2" y="262.6">D20</text>
<text x="258.2" y="259">D21</text>
<text x="155.9" y="266.1">D8</text>
<text x="155.9" y="269.6">D9</text>
<text x="258.2" y="269.6">D18</text>
<text x="258.2" y="266.1">D19</text>
<text x="258.2" y="273.2">D38</text>
<text x="155.9" y="280.2">D40</text>
<text x="155.9" y="276.7">D41</text>
<text x="258.2" y="280.2">D0</text>
<text x="155.9" y="283.7">D39</text>
<text x="155.9" y="287.3">D4</text>
<text x="258.2" y="283.7">D1</text>
<text x="258.2" y="287.3">D5</text>
<text x="258.2" y="290.8">D2</text>
<text x="155.9" y="294.3">A0</text>
<text x="155.9" y="297.9">A1</text>
<text x="258.2" y="294.3">D3</text>
<text x="155.9" y="301.4">A2</text>
<text x="155.9" y="304.9">A3</text>
<text x="155.9" y="308.4">A4</text>
<text x="155.9" y="312">A5</text>
<text x="155.9" y="315.5">A6</text>
<text x="155.9" y="319">A7</text>
</g>
<g font-size="3.2">
<text x="340.1" y="35.9" transform="rotate(-90 340.1 35.9)">1</text>
<text x="357.7" y="35.9" transform="rotate(-90 357.7 35.9)">2</text>
<text x="340.1" y="55.6" transform="rotate(-90 340.1 55.6)">4</text>
<text x="350.7" y="55.6" transform="rotate(-90 350.7 55.6)">5</text>
<text x="357.7" y="55.6" transform="rotate(-90 357.7 55.6)">3</text>
</g>
<g font-size="3.2" fill="#8d2323">
<text x="119.3" y="58.5">1</text>
<text x="124.5" y="59.9">1</text>
<text x="119.3" y="65.5">2</text>
<text x="124.5" y="67">2</text>
<text x="191.9" y="155.5" transform="rotate(-90 191.9 155.5)">3</text>
<text x="199" y="155.5" transform="rotate(-90 199 155.5)">47</text>
<text x="206" y="155.5" transform="rotate(-90 206 155.5)">48</text>
<text x="216.6" y="155.5" transform="rotate(-90 216.6 155.5)">2</text>
<text x="227.2" y="155.5" transform="rotate(-90 227.2 155.5)">6</text>
<text x="167" y="164.3">1</text>
<text x="172.2" y="165.7">!RESET</text>
<text x="193.3" y="165.5" transform="rotate(-90 193.3 165.5)">+5V</text>
<text x="200.4" y="165.5" transform="rotate(-90 200.4 165.5)">+5V</text>
<text x="207.4" y="165.5" transform="rotate(-90 207.4 165.5)">+5V</text>
<text x="218" y="167.5" transform="rotate(-90 218 167.5)">+3V3</text>
<text x="228.6" y="167.2" transform="rotate(-90 228.6 167.2)">+VIN</text>
<text x="232" y="165.7">(AD0)PA0</text>
<text x="250.8" y="167.9">50</text>
<text x="250.8" y="164.3">49</text>
<text x="352.2" y="167.9">1</text>
<text x="379.6" y="167.9">20</text>
<text x="164.9" y="171.4">46</text>
<text x="172.2" y="172.8">AREF</text>
<text x="232" y="172.8">(AD2)PA2</text>
<text x="232" y="169.3">(AD1)PA1</text>
<text x="250.8" y="171.4">51</text>
<text x="352.2" y="171.4">2</text>
<text x="357.4" y="169.3">1</text>
<text x="357.4" y="172.8">2</text>
<text x="372.4" y="172.8">19</text>
<text x="372.4" y="169.3">20</text>
<text x="379.6" y="171.4">19</text>
<text x="164.9" y="178.4">76</text>
<text x="172.2" y="179.8">PL0(ICP4)</text>
<text x="232" y="179.8">(AD4)PA4</text>
<text x="232" y="176.3">(AD3)PA3</text>
<text x="250.8" y="178.4">53</text>
<text x="250.8" y="174.9">52</text>
<text x="352.2" y="174.9">3</text>
<text x="352.2" y="178.4">4</text>
<text x="357.4" y="176.3">3</text>
<text x="357.4" y="179.8">4</text>
<text x="372.4" y="179.8">17</text>
<text x="372.4" y="176.3">18</text>
<text x="379.6" y="178.4">17</text>
<text x="379.6" y="174.9">18</text>
<text x="164.9" y="182">75</text>
<text x="164.9" y="185.5">74</text>
<text x="172.2" y="183.4">PL1(ICP5)</text>
<text x="232" y="183.4">(AD5)PA5</text>
<text x="250.8" y="185.5">55</text>
<text x="250.8" y="182">54</text>
<text x="352.2" y="182">5</text>
<text x="352.2" y="185.5">6</text>
<text x="357.4" y="183.4">5</text>
<text x="372.4" y="183.4">16</text>
<text x="379.6" y="185.5">15</text>
<text x="379.6" y="182">16</text>
<text x="164.9" y="189">73</text>
<text x="172.2" y="186.9">PL2(T5)</text>
<text x="172.2" y="190.4">PL3(OC5A)</text>
<text x="232" y="190.4">(AD7)PA7</text>
<text x="232" y="186.9">(AD6)PA6</text>
<text x="250.8" y="189">56</text>
<text x="352.2" y="189">7</text>
<text x="357.4" y="186.9">6</text>
<text x="357.4" y="190.4">7</text>
<text x="372.4" y="190.4">14</text>
<text x="372.4" y="186.9">15</text>
<text x="379.6" y="189">14</text>
<text x="164.9" y="192.5">72</text>
<text x="164.9" y="196.1">71</text>
<text x="172.2" y="194">PL4(OC5B)</text>
<text x="172.2" y="197.5">PL5(OC5C)</text>
<text x="222.5" y="197.5">(SSPCINT0)PB0</text>
<text x="250.8" y="196.1">80</text>
<text x="352.2" y="192.5">8</text>
<text x="352.2" y="196.1">9</text>
<text x="357.4" y="194">8</text>
<text x="357.4" y="197.5">9</text>
<text x="372.4" y="197.5">12</text>
<text x="372.4" y="194">13</text>
<text x="379.6" y="196.1">12</text>
<text x="379.6" y="192.5">13</text>
<text x="164.9" y="199.6">70</text>
<text x="164.9" y="203.1">69</text>
<text x="172.2" y="201">PL6</text>
<text x="220.3" y="201">(SCKPCINT1)PB1</text>
<text x="250.8" y="199.6">79</text>
<text x="250.8" y="203.1">78</text>
<text x="350.2" y="199.6">10</text>
<text x="357.4" y="201">10</text>
<text x="372.4" y="201">11</text>
<text x="379.6" y="199.6">11</text>
<text x="172.2" y="204.5">PL7</text>
<text x="218.2" y="208.1">(MISOPCINT3)PB3</text>
<text x="218.2" y="204.5">(MOSIPCINT2)PB2</text>
<text x="250.8" y="206.7">77</text>
<text x="164.9" y="210.2">15</text>
<text x="164.9" y="213.7">16</text>
<text x="172.2" y="211.6">PK0(ADC8PCINT16)</text>
<text x="172.2" y="215.1">PK1(ADC9PCINT17)</text>
<text x="217.9" y="211.6">(OC2APCINT4)PB4</text>
<text x="217.9" y="215.1">(OC1APCINT5)PB5</text>
<text x="250.8" y="210.2">41</text>
<text x="250.8" y="213.7">42</text>
<text x="164.9" y="217.2">17</text>
<text x="164.9" y="220.8">18</text>
<text x="172.2" y="218.7">PK2(ADC10PCINT18)</text>
<text x="217.9" y="218.7">(OC1BPCINT6)PB6</text>
<text x="250.8" y="217.2">43</text>
<text x="250.8" y="220.8">44</text>
<text x="164.9" y="224.3">19</text>
<text x="164.9" y="227.8">20</text>
<text x="172.2" y="222.2">PK3(ADC11PCINT19)</text>
<text x="172.2" y="225.7">PK4(ADC12PCINT20)</text>
<text x="209" y="222.2">(OC0AOC1CPCINT7)PB7</text>
<text x="250.8" y="227.8">64</text>
<text x="352.2" y="224.3">1</text>
<text x="352.2" y="227.8">2</text>
<text x="357.4" y="225.7">1</text>
<text x="372.4" y="225.7">20</text>
<text x="379.6" y="227.8">19</text>
<text x="379.6" y="224.3">20</text>
<text x="164.9" y="231.4">21</text>
<text x="172.2" y="229.2">PK5(ADC13PCINT21)</text>
<text x="172.2" y="232.8">PK6(ADC14PCINT22)</text>
<text x="234.4" y="229.2">(A8)PC0</text>
<text x="234.4" y="232.8">(A9)PC1</text>
<text x="250.8" y="231.4">63</text>
<text x="352.2" y="231.4">3</text>
<text x="357.4" y="229.2">2</text>
<text x="357.4" y="232.8">3</text>
<text x="372.4" y="232.8">18</text>
<text x="372.4" y="229.2">19</text>
<text x="379.6" y="231.4">18</text>
<text x="164.9" y="234.9">22</text>
<text x="172.2" y="236.3">PK7(ADC15PCINT23)</text>
<text x="232.4" y="236.3">(A10)PC2</text>
<text x="232.4" y="239.8">(A11)PC3</text>
<text x="250.8" y="234.9">62</text>
<text x="250.8" y="238.4">61</text>
<text x="352.2" y="234.9">4</text>
<text x="352.2" y="238.4">5</text>
<text x="357.4" y="236.3">4</text>
<text x="357.4" y="239.8">5</text>
<text x="372.4" y="239.8">16</text>
<text x="372.4" y="236.3">17</text>
<text x="379.6" y="238.4">16</text>
<text x="379.6" y="234.9">17</text>
<text x="164.9" y="241.9">29</text>
<text x="164.9" y="245.5">30</text>
<text x="172.2" y="243.3">PJ0(RXD3PCINT9)</text>
<text x="232.4" y="243.3">(A12)PC4</text>
<text x="250.8" y="241.9">60</text>
<text x="250.8" y="245.5">59</text>
<text x="352.2" y="241.9">6</text>
<text x="352.2" y="245.5">7</text>
<text x="357.4" y="243.3">6</text>
<text x="372.4" y="243.3">15</text>
<text x="379.6" y="245.5">14</text>
<text x="379.6" y="241.9">15</text>
<text x="172.2" y="246.9">PJ1(TXD3PCINT10)</text>
<text x="232.4" y="246.9">(A13)PC5</text>
<text x="232.4" y="250.4">(A14)PC6</text>
<text x="250.8" y="249">58</text>
<text x="352.2" y="249">8</text>
<text x="357.4" y="246.9">7</text>
<text x="357.4" y="250.4">8</text>
<text x="372.4" y="250.4">13</text>
<text x="372.4" y="246.9">14</text>
<text x="379.6" y="249">13</text>
<text x="164.9" y="252.5">27</text>
<text x="164.9" y="256">28</text>
<text x="172.2" y="253.9">PH0(RXD2)</text>
<text x="172.2" y="257.5">PH1(TXD2)</text>
<text x="203.9" y="256.8">Arduino</text>
<text x="205.7" y="252.2">Mega</text>
<text x="232.4" y="253.9">(A15)PC7</text>
<text x="250.8" y="252.5">57</text>
<text x="350.2" y="256">10</text>
<text x="352.2" y="252.5">9</text>
<text x="357.4" y="253.9">9</text>
<text x="357.4" y="257.5">10</text>
<text x="372.4" y="257.5">11</text>
<text x="372.4" y="253.9">12</text>
<text x="379.6" y="256">11</text>
<text x="379.6" y="252.5">12</text>
<text x="164.9" y="263.1">38</text>
<text x="164.9" y="259.6">37</text>
<text x="172.2" y="261">PH3(OC4A)</text>
<text x="224.6" y="261">(SCLINT0)PD0</text>
<text x="250.8" y="259.6">23</text>
<text x="250.8" y="263.1">24</text>
<text x="164.9" y="266.6">39</text>
<text x="172.2" y="264.5">PH4(OC4B)</text>
<text x="172.2" y="268">PH5(OC4C)</text>
<text x="221.9" y="268">(RXD1INT2)PD2</text>
<text x="223.9" y="264.5">(SDAINT1)PD1</text>
<text x="250.8" y="266.6">25</text>
<text x="164.9" y="270.2">40</text>
<text x="172.2" y="271.6">PH6(OC2B)</text>
<text x="222.1" y="271.6">(TXD1INT3)PD3</text>
<text x="234.4" y="275.1">(T0)PD7</text>
<text x="250.8" y="270.2">26</text>
<text x="250.8" y="273.7">65</text>
<text x="164.9" y="277.2">68</text>
<text x="164.9" y="280.7">67</text>
<text x="172.2" y="278.6">PG0(!WR!)</text>
<text x="250.8" y="280.7">31</text>
<text x="164.9" y="284.3">66</text>
<text x="164.9" y="287.8">35</text>
<text x="172.2" y="282.2">PG1(!RD!)</text>
<text x="172.2" y="285.7">PG2(ALE)</text>
<text x="220.1" y="282.2">(RXD0PCIN8)PE0</text>
<text x="230.2" y="285.7">(TXD0)PE1</text>
<text x="250.8" y="284.3">32</text>
<text x="250.8" y="287.8">36</text>
<text x="172.2" y="289.2">PG5(OC0B)</text>
<text x="222" y="292.7">(OC3BAIN4)PE4</text>
<text x="222" y="289.2">(OC3AAIN1)PE3</text>
<text x="250.8" y="291.3">33</text>
<text x="167" y="294.9">7</text>
<text x="167" y="298.4">8</text>
<text x="172.2" y="296.3">PF0(ADC0)</text>
<text x="172.2" y="299.8">PF1(ADC1)</text>
<text x="222.2" y="296.3">(OC3CINT5)PE5</text>
<text x="250.8" y="294.9">34</text>
<text x="164.9" y="305.4">10</text>
<text x="167" y="301.9">9</text>
<text x="172.2" y="303.3">PF2(ADC2)</text>
<text x="164.9" y="309">11</text>
<text x="172.2" y="310.4">PF4(ADC4TCK)</text>
<text x="172.2" y="306.8">PF3(ADC3)</text>
<text x="164.9" y="312.5">12</text>
<text x="164.9" y="316">13</text>
<text x="172.2" y="313.9">PF5(ADC5TMS)</text>
<text x="172.2" y="317.4">PF6(ADC6TDO)</text>
<text x="164.9" y="319.5">14</text>
<text x="172.2" y="321">PF7(ADC7TDI)</text>
<text x="200.4" y="325.9" transform="rotate(-90 200.4 325.9)">GND</text>
<text x="207.4" y="325.9" transform="rotate(-90 207.4 325.9)">GND</text>
<text x="214.5" y="325.9" transform="rotate(-90 214.5 325.9)">GND</text>
<text x="221.5" y="325.9" transform="rotate(-90 221.5 325.9)">GND</text>
<text x="228.6" y="325.9" transform="rotate(-90 228.6 325.9)">GND</text>
<text x="199" y="331.1" transform="rotate(-90 199 331.1)">4</text>
<text x="206" y="331.1" transform="rotate(-90 206 331.1)">5</text>
<text x="213.1" y="333.1" transform="rotate(-90 213.1 333.1)">45</text>
<text x="220.1" y="333.1" transform="rotate(-90 220.1 333.1)">81</text>
<text x="227.2" y="333.1" transform="rotate(-90 227.2 333.1)">82</text>
</g>
<g font-size="2.5" fill="#00f">
<text x="298.3" y="58.5">1</text>
<text x="321" y="58.5">4</text>
<text x="298.3" y="65.5">2</text>
<text x="321" y="65.5">3</text>
</g>
</svg>
